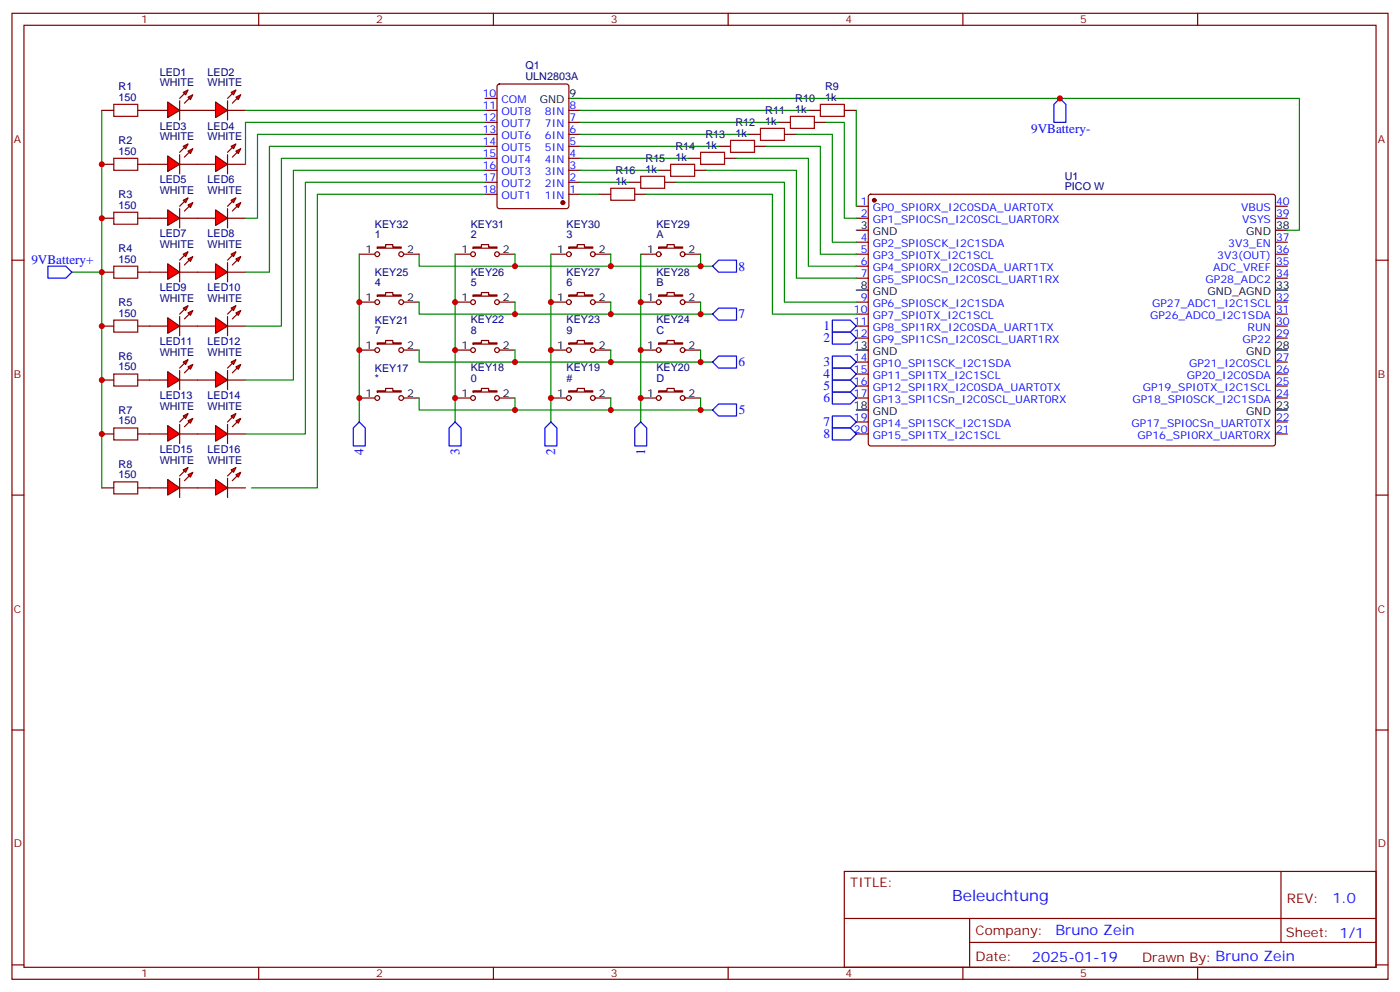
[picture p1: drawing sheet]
<svg xmlns="http://www.w3.org/2000/svg" width="412mm" height="292mm" viewBox="0 0 412 292" stroke-linecap="round" stroke-linejoin="round" font-family="sans-serif">
<g fill="none" stroke="#870000" stroke-width=".35">
<path d="M3.5 3.9h405.4v284.4h-405.4zM7.1 7.4h398.2v277.3h-398.2zM76.2 3.9v3.5M145.3 3.9v3.5M214.5 3.9v3.5M283.6 3.9v3.5M352.8 3.9v3.5M142.9 39.5h3.5M142.9 36h3.5M142.9 32.5h3.5M142.9 29h3.5M146.6 24.9l.5-.2h19.8l.6 .5 .1 35.5-.5 .7h-20l-.6-.4-.1-35.6z"/>
<path d="M167.6 39.5h3.5M167.6 36h3.5M167.6 32.5h3.5M142.9 57.2h3.5M142.9 53.7h3.5M142.9 50.1h3.5M142.9 46.6h3.5M142.9 43.1h3.5M167.6 57.2h3.5M167.6 53.7h3.5M167.6 50.1h3.5M167.6 46.6h3.5"/>
<path d="M167.6 43.1h3.5M256 57.4l.5-.2h118.8l.4 .7-.1 72.9-.6 .5-118.8-.1-.4-.6v-72.7zM3.5 76.6h3.6M252.2 60.7h3.6M252.2 64.2h3.6M252.2 71.3h3.6M252.2 74.8h3.6M252.2 78.4h3.6M375.7 60.7h3.5M375.7 64.2h3.5M375.7 71.3h3.5M375.7 74.8h3.5"/>
<path d="M375.7 78.4h3.5M405.3 76.6h3.6M252.2 81.9h3.6M252.2 88.9h3.6M252.2 92.5h3.6M252.2 96h3.6M252.2 99.5h3.6M375.7 81.9h3.5M375.7 88.9h3.5M375.7 92.5h3.5M375.7 96h3.5M375.7 99.5h3.5"/>
<path d="M252.2 106.6h3.6M252.2 110.1h3.6M252.2 113.6h3.6M252.2 117.2h3.6M375.7 106.6h3.5M375.7 110.1h3.5M375.7 113.6h3.5M375.7 117.2h3.5M252.2 124.2h3.6M252.2 127.7h3.6M375.7 124.2h3.5M375.7 127.7h3.5"/>
<path d="M3.5 145.7h3.6M405.3 145.7h3.6M3.5 214.9h3.6M405.3 214.9h3.6M248.7 256.5h156.6v28.2h-156.6zM377.3 256.5v20.9M248.7 270.4h156.5M285.6 277.4h119.6M285.6 270.4v14.1M3.5 284h3.6M76.2 284.7v3.6M145.3 284.7v3.6"/>
<path d="M214.5 284.7v3.6M283.6 284.7v3.6M352.8 284.7v3.6M405.3 284h3.6"/>
</g>
<g fill="#870000" stroke="#870000" stroke-width=".35">
<circle cx="257.5" cy="58.9" r=".53"/>
<circle cx="165.8" cy="59.7" r=".53"/>
</g>
<path d="M167.6 29h3.5M252.2 67.8h3.6M375.7 67.8h3.5M252.2 85.4h3.6M375.7 85.4h3.5M252.2 103h3.6M375.7 103h3.5M252.2 120.7h3.6M375.7 120.7h3.5" fill="none" stroke="#000" stroke-width=".35"/>
<path d="M30 32.5v111.1" fill="none" stroke="#008700" stroke-width=".35"/>
<g fill="#f00" stroke="#870000" stroke-width=".35">
<path d="M63.5 141.1l3.5 2.5-3.5 2.1z"/>
<path d="M67 140.8v5.6z"/>
</g>
<g fill="#870000" stroke="#870000" stroke-width=".35">
<path d="M67 140.1l1.4-1.4z"/>
<path d="M68.4 141.5l1.4-1.4z"/>
</g>
<g fill="#f00" stroke="#870000" stroke-width=".35">
<path d="M68.1 138.3l1.4-.7-.7 1.4z"/>
<path d="M69.5 139.7l1.4-.7-.7 1.4z"/>
</g>
<path d="M58.2 143.6h5.3M67 143.6h5.3" fill="none" stroke="#870000" stroke-width=".35"/>
<g fill="#f00" stroke="#870000" stroke-width=".35">
<path d="M49.4 141.1l3.5 2.5-3.5 2.1z"/>
<path d="M52.9 140.8v5.6z"/>
</g>
<g fill="#870000" stroke="#870000" stroke-width=".35">
<path d="M52.9 140.1l1.4-1.4z"/>
<path d="M55.7 140.1l-1.4 1.4z"/>
</g>
<g fill="#f00" stroke="#870000" stroke-width=".35">
<path d="M54 138.3l1.4-.7-.7 1.4z"/>
<path d="M55.4 139.7l1.4-.7-.7 1.4z"/>
</g>
<path d="M30 143.6h3.5M40.6 143.6h8.8M52.9 143.6h5.3" fill="none" stroke="#870000" stroke-width=".35"/>
<path d="M33.5 141.9h7.1v3.5h-7.1z" fill="none" stroke="#a10000" stroke-width=".35"/>
<g fill="#f00" stroke="#870000" stroke-width=".35">
<path d="M63.5 125.3l3.5 2.4-3.5 2.2z"/>
<path d="M67 124.9v5.7z"/>
</g>
<g fill="#870000" stroke="#870000" stroke-width=".35">
<path d="M67 124.2l1.4-1.4z"/>
<path d="M68.4 125.6l1.4-1.4z"/>
</g>
<g fill="#f00" stroke="#870000" stroke-width=".35">
<path d="M68.1 122.4l1.4-.7-.7 1.5z"/>
<path d="M69.5 123.9l1.4-.7-.7 1.4z"/>
</g>
<path d="M58.2 127.7h5.3M67 127.7h5.3" fill="none" stroke="#870000" stroke-width=".35"/>
<g fill="#f00" stroke="#870000" stroke-width=".35">
<path d="M49.4 125.3l3.5 2.4-3.5 2.2z"/>
<path d="M52.9 124.9v5.7z"/>
</g>
<g fill="#870000" stroke="#870000" stroke-width=".35">
<path d="M52.9 124.2l1.4-1.4z"/>
<path d="M55.7 124.2l-1.4 1.4z"/>
</g>
<g fill="#f00" stroke="#870000" stroke-width=".35">
<path d="M54 122.4l1.4-.7-.7 1.5z"/>
<path d="M55.4 123.9l1.4-.7-.7 1.4z"/>
</g>
<path d="M30 127.7h3.5M40.6 127.7h8.8M52.9 127.7h5.3" fill="none" stroke="#870000" stroke-width=".35"/>
<path d="M33.5 126h7.1v3.5h-7.1z" fill="none" stroke="#a10000" stroke-width=".35"/>
<g fill="#f00" stroke="#870000" stroke-width=".35">
<path d="M63.5 109.4l3.5 2.5-3.5 2.1z"/>
<path d="M67 109v5.7z"/>
</g>
<g fill="#870000" stroke="#870000" stroke-width=".35">
<path d="M67 108.3l1.4-1.4z"/>
<path d="M68.4 109.7l1.4-1.4z"/>
</g>
<g fill="#f00" stroke="#870000" stroke-width=".35">
<path d="M68.1 106.6l1.4-.7-.7 1.4z"/>
<path d="M69.5 108l1.4-.7-.7 1.4z"/>
</g>
<path d="M58.2 111.9h5.3M67 111.9h5.3" fill="none" stroke="#870000" stroke-width=".35"/>
<g fill="#f00" stroke="#870000" stroke-width=".35">
<path d="M49.4 109.4l3.5 2.5-3.5 2.1z"/>
<path d="M52.9 109v5.7z"/>
</g>
<g fill="#870000" stroke="#870000" stroke-width=".35">
<path d="M52.9 108.3l1.4-1.4z"/>
<path d="M54.3 109.7l1.4-1.4z"/>
</g>
<g fill="#f00" stroke="#870000" stroke-width=".35">
<path d="M54 106.6l1.4-.7-.7 1.4z"/>
<path d="M55.4 108l1.4-.7-.7 1.4z"/>
</g>
<path d="M30 111.9h3.5M40.6 111.9h8.8M52.9 111.9h5.3" fill="none" stroke="#870000" stroke-width=".35"/>
<path d="M33.5 110.1h7.1v3.5h-7.1z" fill="none" stroke="#a10000" stroke-width=".35"/>
<g fill="#f00" stroke="#870000" stroke-width=".35">
<path d="M63.5 93.5l3.5 2.5-3.5 2.1z"/>
<path d="M67 93.2v5.6z"/>
</g>
<g fill="#870000" stroke="#870000" stroke-width=".35">
<path d="M67 92.5l1.4-1.4z"/>
<path d="M68.4 93.9l1.4-1.4z"/>
</g>
<g fill="#f00" stroke="#870000" stroke-width=".35">
<path d="M68.1 90.7l1.4-.7-.7 1.4z"/>
<path d="M69.5 92.1l1.4-.7-.7 1.4z"/>
</g>
<path d="M58.2 96h5.3M67 96h5.3" fill="none" stroke="#870000" stroke-width=".35"/>
<g fill="#f00" stroke="#870000" stroke-width=".35">
<path d="M49.4 93.5l3.5 2.5-3.5 2.1z"/>
<path d="M52.9 93.2v5.6z"/>
</g>
<g fill="#870000" stroke="#870000" stroke-width=".35">
<path d="M52.9 92.5l1.4-1.4z"/>
<path d="M54.3 93.9l1.4-1.4z"/>
</g>
<g fill="#f00" stroke="#870000" stroke-width=".35">
<path d="M54 90.7l1.4-.7-.7 1.4z"/>
<path d="M55.4 92.1l1.4-.7-.7 1.4z"/>
</g>
<path d="M30 96h3.5M40.6 96h8.8M52.9 96h5.3" fill="none" stroke="#870000" stroke-width=".35"/>
<path d="M33.5 94.2h7.1v3.6h-7.1z" fill="none" stroke="#a10000" stroke-width=".35"/>
<g fill="#f00" stroke="#870000" stroke-width=".35">
<path d="M63.5 77.6l3.5 2.5-3.5 2.1z"/>
<path d="M67 77.3v5.6z"/>
</g>
<g fill="#870000" stroke="#870000" stroke-width=".35">
<path d="M67 76.6l1.4-1.4z"/>
<path d="M69.8 76.6l-1.4 1.4z"/>
</g>
<g fill="#f00" stroke="#870000" stroke-width=".35">
<path d="M68.1 74.8l1.4-.7-.7 1.4z"/>
<path d="M69.5 76.2l1.4-.7-.7 1.4z"/>
</g>
<path d="M58.2 80.1h5.3M67 80.1h5.3" fill="none" stroke="#870000" stroke-width=".35"/>
<g fill="#f00" stroke="#870000" stroke-width=".35">
<path d="M49.4 77.6l3.5 2.5-3.5 2.1z"/>
<path d="M52.9 77.3v5.6z"/>
</g>
<g fill="#870000" stroke="#870000" stroke-width=".35">
<path d="M52.9 76.6l1.4-1.4z"/>
<path d="M55.7 76.6l-1.4 1.4z"/>
</g>
<g fill="#f00" stroke="#870000" stroke-width=".35">
<path d="M54 74.8l1.4-.7-.7 1.4z"/>
<path d="M55.4 76.2l1.4-.7-.7 1.4z"/>
</g>
<path d="M30 80.1h3.5M40.6 80.1h8.8M52.9 80.1h5.3" fill="none" stroke="#870000" stroke-width=".35"/>
<path d="M33.5 78.4h7.1v3.5h-7.1z" fill="none" stroke="#a10000" stroke-width=".35"/>
<g fill="#f00" stroke="#870000" stroke-width=".35">
<path d="M63.5 61.8l3.5 2.4-3.5 2.2z"/>
<path d="M67 61.4v5.7z"/>
</g>
<g fill="#870000" stroke="#870000" stroke-width=".35">
<path d="M67 60.7l1.4-1.4z"/>
<path d="M69.8 60.7l-1.4 1.4z"/>
</g>
<g fill="#f00" stroke="#870000" stroke-width=".35">
<path d="M68.1 58.9l1.4-.7-.7 1.5z"/>
<path d="M69.5 60.4l1.4-.7-.7 1.4z"/>
</g>
<path d="M58.2 64.2h5.3M67 64.2h5.3" fill="none" stroke="#870000" stroke-width=".35"/>
<g fill="#f00" stroke="#870000" stroke-width=".35">
<path d="M49.4 61.8l3.5 2.4-3.5 2.2z"/>
<path d="M52.9 61.4v5.7z"/>
</g>
<g fill="#870000" stroke="#870000" stroke-width=".35">
<path d="M52.9 60.7l1.4-1.4z"/>
<path d="M55.7 60.7l-1.4 1.4z"/>
</g>
<g fill="#f00" stroke="#870000" stroke-width=".35">
<path d="M54 58.9l1.4-.7-.7 1.5z"/>
<path d="M55.4 60.4l1.4-.7-.7 1.4z"/>
</g>
<path d="M30 64.2h3.5M40.6 64.2h8.8M52.9 64.2h5.3" fill="none" stroke="#870000" stroke-width=".35"/>
<path d="M33.5 62.5h7.1v3.5h-7.1z" fill="none" stroke="#a10000" stroke-width=".35"/>
<g fill="#f00" stroke="#870000" stroke-width=".35">
<path d="M63.5 45.9l3.5 2.5-3.5 2.1z"/>
<path d="M67 45.5v5.7z"/>
</g>
<g fill="#870000" stroke="#870000" stroke-width=".35">
<path d="M67 44.8l1.4-1.4z"/>
<path d="M69.8 44.8l-1.4 1.4z"/>
</g>
<g fill="#f00" stroke="#870000" stroke-width=".35">
<path d="M68.1 43.1l1.4-.7-.7 1.4z"/>
<path d="M69.5 44.5l1.4-.7-.7 1.4z"/>
</g>
<path d="M58.2 48.4h5.3M67 48.4h5.3" fill="none" stroke="#870000" stroke-width=".35"/>
<g fill="#f00" stroke="#870000" stroke-width=".35">
<path d="M49.4 45.9l3.5 2.5-3.5 2.1z"/>
<path d="M52.9 45.5v5.7z"/>
</g>
<g fill="#870000" stroke="#870000" stroke-width=".35">
<path d="M52.9 44.8l1.4-1.4z"/>
<path d="M55.7 44.8l-1.4 1.4z"/>
</g>
<g fill="#f00" stroke="#870000" stroke-width=".35">
<path d="M54 43.1l1.4-.7-.7 1.4z"/>
<path d="M55.4 44.5l1.4-.7-.7 1.4z"/>
</g>
<path d="M30 32.5h3.5M40.6 32.5h3.5M30 48.4h3.5M40.6 48.4h8.8M52.9 48.4h5.3" fill="none" stroke="#870000" stroke-width=".35"/>
<path d="M33.5 30.7h7.1v3.6h-7.1zM33.5 46.6h7.1v3.5h-7.1z" fill="none" stroke="#a10000" stroke-width=".35"/>
<g fill="#f00" stroke="#870000" stroke-width=".35">
<path d="M63.5 30l3.5 2.5-3.5 2.1z"/>
<path d="M67 29.7v5.6z"/>
</g>
<g fill="#870000" stroke="#870000" stroke-width=".35">
<path d="M67 29l1.4-1.4z"/>
<path d="M68.4 30.4l1.4-1.4z"/>
</g>
<g fill="#f00" stroke="#870000" stroke-width=".35">
<path d="M68.1 27.2l1.4-.7-.7 1.4z"/>
<path d="M69.5 28.6l1.4-.7-.7 1.4z"/>
</g>
<path d="M58.2 32.5h5.3M67 32.5h5.3" fill="none" stroke="#870000" stroke-width=".35"/>
<g fill="#f00" stroke="#870000" stroke-width=".35">
<path d="M49.4 30l3.5 2.5-3.5 2.1z"/>
<path d="M52.9 29.7v5.6z"/>
</g>
<g fill="#870000" stroke="#870000" stroke-width=".35">
<path d="M52.9 29l1.4-1.4z"/>
<path d="M54.3 30.4l1.4-1.4z"/>
</g>
<g fill="#f00" stroke="#870000" stroke-width=".35">
<path d="M54 27.2l1.4-.7-.7 1.4z"/>
<path d="M55.4 28.6l1.4-.7-.7 1.4z"/>
</g>
<g fill="none" stroke="#870000" stroke-width=".35">
<path d="M44.1 32.5h5.3M52.9 32.5h5.3M220.5 39.5h3.5M229.3 36h3.5M231.1 39.5h3.5M238.1 32.5h3.6M239.9 36h3.5M248.7 32.5h3.5M176.4 57.2h3.5M185.2 53.7h3.5M187 57.2h3.5M194 50.1h3.6"/>
<path d="M195.8 53.7h3.5M202.8 46.6h3.6M204.6 50.1h3.5M211.7 43.1h3.5M213.4 46.6h3.6M222.2 43.1h3.6M105.8 74.8h4.6M111.1 72.7h2.5v-.7h2.1v.7h2.5v.4h-7.1zM118.9 74.8h4.6M134.1 74.8h4.5M139.3 72.7h2.5v-.7h2.1v.7h2.5v.4h-7.1zM147.1 74.8h4.6"/>
<path d="M162.3 74.8h4.6M167.6 72.7h2.4v-.7h2.2v.7h2.4v.4h-7zM175.3 74.8h4.6M188.7 74.8h4.6M194 72.7h2.5v-.7h2.1v.7h2.5v.4h-7.1zM201.8 74.8h4.6M105.8 88.9h4.6M111.1 86.8h2.5v-.7h2.1v.7h2.5v.4h-7.1zM118.9 88.9h4.6M134.1 88.9h4.5M139.3 86.8h2.5v-.7h2.1v.7h2.5v.4h-7.1zM147.1 88.9h4.6"/>
<path d="M162.3 88.9h4.6M167.6 86.8h2.4v-.7h2.2v.7h2.4v.4h-7zM175.3 88.9h4.6M188.7 88.9h4.6M194 86.8h2.5v-.7h2.1v.7h2.5v.4h-7.1zM201.8 88.9h4.6M105.8 103h4.6M105.8 117.2h4.6M111.1 100.9h2.5v-.7h2.1v.7h2.5v.4h-7.1zM111.1 115h2.5v-.7h2.1v.7h2.5v.4h-7.1zM118.9 103h4.6M118.9 117.2h4.6"/>
<path d="M134.1 103h4.5M134.1 117.2h4.5M139.3 100.9h2.5v-.7h2.1v.7h2.5v.4h-7.1zM139.3 115h2.5v-.7h2.1v.7h2.5v.4h-7.1zM147.1 103h4.6M147.1 117.2h4.6M162.3 103h4.6M162.3 117.2h4.6M167.6 100.9h2.4v-.7h2.2v.7h2.4v.4h-7zM167.6 115h2.4v-.7h2.2v.7h2.4v.4h-7zM175.3 103h4.6M175.3 117.2h4.6"/>
<path d="M188.7 103h4.6M188.7 117.2h4.6M194 100.9h2.5v-.7h2.1v.7h2.5v.4h-7.1zM194 115h2.5v-.7h2.1v.7h2.5v.4h-7.1zM201.8 103h4.6M201.8 117.2h4.6"/>
<circle cx="111.1" cy="74.8" r=".71"/>
<circle cx="118.2" cy="74.8" r=".71"/>
<circle cx="139.3" cy="74.8" r=".71"/>
<circle cx="146.4" cy="74.8" r=".71"/>
<circle cx="167.6" cy="74.8" r=".71"/>
<circle cx="174.6" cy="74.8" r=".71"/>
<circle cx="194" cy="74.8" r=".71"/>
<circle cx="201.1" cy="74.8" r=".71"/>
<circle cx="111.1" cy="88.9" r=".71"/>
<circle cx="118.2" cy="88.9" r=".71"/>
<circle cx="139.3" cy="88.9" r=".71"/>
<circle cx="146.4" cy="88.9" r=".71"/>
<circle cx="167.6" cy="88.9" r=".71"/>
<circle cx="174.6" cy="88.9" r=".71"/>
<circle cx="194" cy="88.9" r=".71"/>
<circle cx="201.1" cy="88.9" r=".71"/>
<circle cx="111.1" cy="117.2" r=".71"/>
<circle cx="111.1" cy="103" r=".71"/>
<circle cx="118.2" cy="117.2" r=".71"/>
<circle cx="118.2" cy="103" r=".71"/>
<circle cx="139.3" cy="117.2" r=".71"/>
<circle cx="139.3" cy="103" r=".71"/>
<circle cx="146.4" cy="117.2" r=".71"/>
<circle cx="146.4" cy="103" r=".71"/>
<circle cx="167.6" cy="117.2" r=".71"/>
<circle cx="167.6" cy="103" r=".71"/>
<circle cx="174.6" cy="117.2" r=".71"/>
<circle cx="174.6" cy="103" r=".71"/>
<circle cx="194" cy="117.2" r=".71"/>
<circle cx="194" cy="103" r=".71"/>
<circle cx="201.1" cy="117.2" r=".71"/>
<circle cx="201.1" cy="103" r=".71"/>
</g>
<g fill="none" stroke="#008700" stroke-width=".35">
<path d="M72.3 32.5h70.6M142.9 36h-70.6v12.4M142.9 39.5h-67.1v24.7h-3.5M171.1 29h211.7v38.8h-3.6M171.1 32.5h67M171.1 36h58.2M171.1 39.5h49.4M234.6 39.5h10.6v31.8h7M243.4 36h5.3v28.2h3.5M252.2 32.5v28.2M142.9 43.1h-63.5v37h-7.1M142.9 46.6h-60v49.4h-10.6"/>
<path d="M142.9 50.1h-56.5v61.8h-14.1M142.9 53.7h-52.9v74h-17.7M142.9 57.2h-49.4v86.4h-19.4M171.1 43.1h40.6M171.1 46.6h31.7M171.1 50.1h22.9M171.1 53.7h14.1M171.1 57.2h5.3M190.5 57.2h37v35.3h24.7M199.3 53.7h31.8v35.2h21.1M208.1 50.1h26.5v31.8h17.6M217 46.6h21.1v31.8h14.1"/>
<path d="M225.8 43.1h15.9v31.7h10.5M105.8 74.8v49.4M123.5 74.8v3.6h82.9v-3.6M134.1 74.8v49.4M151.7 74.8v3.6M162.3 74.8v49.4M179.9 74.8v3.6M188.7 74.8v49.4M206.4 78.4h3.5M21.2 80.1h8.8M123.5 88.9v3.6h86.4M151.7 88.9v3.6"/>
<path d="M179.9 88.9v3.6M206.4 88.9v3.6M123.5 103v3.6h86.4M123.5 117.2v3.5h86.4M151.7 103v3.6M151.7 117.2v3.5M179.9 103v3.6M179.9 117.2v3.5M206.4 103v3.6M206.4 117.2v3.5"/>
</g>
<g fill="none" stroke="#00f" stroke-width=".35">
<path d="M312.2 29l1.8 1.7v5.3h-3.6v-5.3zM14.1 78.4h5.3l1.8 1.7-1.8 1.8h-5.3zM209.9 78.4l1.8-1.8h5.3v3.5h-5.3zM209.9 92.5l1.8-1.8h5.3v3.5h-5.3zM245.2 94.2h5.3l1.7 1.8-1.7 1.8h-5.3zM245.2 97.8h5.3l1.7 1.7-1.7 1.8h-5.3zM209.9 106.6l1.8-1.8h5.3v3.5h-5.3zM245.2 104.8h5.3l1.7 1.8-1.7 1.7h-5.3zM245.2 108.3h5.3l1.7 1.8-1.7 1.8h-5.3zM245.2 111.9h5.3l1.7 1.7-1.7 1.8h-5.3zM245.2 115.4h5.3l1.7 1.8-1.7 1.7h-5.3zM104.1 126l1.7-1.8 1.8 1.8v5.3h-3.5z"/>
<path d="M134.1 124.2l1.7 1.8v5.3h-3.5v-5.3zM162.3 124.2l1.7 1.8v5.3h-3.5v-5.3zM188.7 124.2l1.8 1.8v5.3h-3.5v-5.3zM209.9 120.7l1.8-1.8h5.3v3.5h-5.3zM245.2 122.4h5.3l1.7 1.8-1.7 1.8h-5.3zM245.2 126h5.3l1.7 1.7-1.7 1.8h-5.3z"/>
</g>
<path d="M224 37.8h7.1v3.5h-7.1zM232.8 34.3h7.1v3.5h-7.1zM241.7 30.7h7v3.6h-7zM179.9 55.4h7.1v3.5h-7.1zM188.7 51.9h7.1v3.5h-7.1zM197.6 48.4h7v3.5h-7zM206.4 44.8h7v3.6h-7zM215.2 41.3h7v3.5h-7z" fill="none" stroke="#a10000" stroke-width=".35"/>
<g fill="#c00">
<circle cx="30" cy="48.4" r=".88"/>
<circle cx="30" cy="64.2" r=".88"/>
<circle cx="30" cy="80.1" r=".88"/>
<circle cx="30" cy="96" r=".88"/>
<circle cx="30" cy="111.9" r=".88"/>
<circle cx="30" cy="127.7" r=".88"/>
<circle cx="105.8" cy="88.9" r=".88"/>
<circle cx="105.8" cy="103" r=".88"/>
<circle cx="151.7" cy="78.4" r=".88"/>
<circle cx="179.9" cy="78.4" r=".88"/>
<circle cx="206.4" cy="78.4" r=".88"/>
<circle cx="151.7" cy="120.7" r=".88"/>
<circle cx="179.9" cy="120.7" r=".88"/>
<circle cx="206.4" cy="120.7" r=".88"/>
<circle cx="206.4" cy="106.6" r=".88"/>
<circle cx="179.9" cy="106.6" r=".88"/>
<circle cx="151.7" cy="106.6" r=".88"/>
<circle cx="151.7" cy="92.5" r=".88"/>
<circle cx="179.9" cy="92.5" r=".88"/>
<circle cx="206.4" cy="92.5" r=".88"/>
<circle cx="134.1" cy="88.9" r=".88"/>
<circle cx="134.1" cy="103" r=".88"/>
<circle cx="134.1" cy="117.2" r=".88"/>
<circle cx="162.3" cy="88.9" r=".88"/>
<circle cx="162.3" cy="103" r=".88"/>
<circle cx="162.3" cy="117.2" r=".88"/>
<circle cx="188.7" cy="88.9" r=".88"/>
<circle cx="188.7" cy="103" r=".88"/>
<circle cx="188.7" cy="117.2" r=".88"/>
<circle cx="105.8" cy="117.2" r=".88"/>
<circle cx="312.2" cy="29" r=".88"/>
</g>
<text font-size="4.6" fill="#00f" x="280.5" y="265.3">Beleuchtung</text>
<g font-size="4.2" fill="#00f">
<text x="392.5" y="265.8">1.0</text>
<text x="310.9" y="275.3">Bruno Zein</text>
<text x="304" y="283.1">2025-01-19</text>
</g>
<g font-size="3.9" fill="#00f">
<text x="303.7" y="39">9VBattery-</text>
<text x="9.2" y="77.8">9VBattery+</text>
<text x="217.6" y="79.6">8</text>
<text x="217.6" y="93.7">7</text>
<text x="242.5" y="97.2">1</text>
<text x="242.5" y="100.8">2</text>
<text x="217.6" y="107.8">6</text>
<text x="242.5" y="107.8">3</text>
<text x="242.5" y="111.4">4</text>
<text x="242.5" y="114.9">5</text>
<text x="242.5" y="118.4">6</text>
<text x="217.7" y="122">5</text>
<text x="242.5" y="125.5">7</text>
<text x="242.5" y="129">8</text>
<text x="107.1" y="133.9" transform="rotate(-90 107.1 133.9)">4</text>
<text x="135.3" y="133.9" transform="rotate(-90 135.3 133.9)">3</text>
<text x="163.5" y="133.9" transform="rotate(-90 163.5 133.9)">2</text>
<text x="190" y="133.9" transform="rotate(-90 190 133.9)">1</text>
</g>
<g font-size="3.9" fill="#800">
<text x="250.5" y="261.1">TITLE:</text>
<text x="379.1" y="265.8">REV:</text>
<text x="287.4" y="275.3">Company:</text>
<text x="378.7" y="275.9">Sheet: 1/1</text>
<text x="287.4" y="283">Date:</text>
<text x="336.4" y="283.1">Drawn By: Bruno Zein</text>
</g>
<g font-size="3.2" fill="#800">
<text x="41.6" y="6.9">1</text>
<text x="110.8" y="6.9">2</text>
<text x="179.9" y="6.9">3</text>
<text x="249.1" y="6.9">4</text>
<text x="318.2" y="6.9">5</text>
<text x="4.1" y="42">A</text>
<text x="405.9" y="42">A</text>
<text x="4.1" y="111.2">B</text>
<text x="405.9" y="111.2">B</text>
<text x="4.1" y="180.3">C</text>
<text x="405.9" y="180.3">C</text>
<text x="4.1" y="249.4">D</text>
<text x="405.9" y="249.4">D</text>
<text x="41.6" y="287.7">1</text>
<text x="110.8" y="287.7">2</text>
<text x="179.9" y="287.7">3</text>
<text x="249.1" y="287.7">4</text>
<text x="318.2" y="287.7">5</text>
</g>
<g font-size="3.2" fill="#000080">
<text x="47" y="22.3">LED1</text>
<text x="61.1" y="22.3">LED2</text>
<text x="154.8" y="23.7">ULN2803A</text>
<text x="154.8" y="20.5">Q1</text>
<text x="34.9" y="29.7">150</text>
<text x="34.9" y="26.5">R1</text>
<text x="47" y="25.4">WHITE</text>
<text x="61.1" y="25.4">WHITE</text>
<text x="243.1" y="29.7">1k</text>
<text x="243.1" y="26.6">R9</text>
<text x="225.4" y="33.7">R11</text>
<text x="234.3" y="33.2">1k</text>
<text x="234.3" y="30.1">R10</text>
<text x="47" y="41.3">WHITE</text>
<text x="47" y="38.1">LED3</text>
<text x="61.1" y="41.3">WHITE</text>
<text x="61.1" y="38.1">LED4</text>
<text x="207.8" y="40.7">R13</text>
<text x="216.6" y="40.3">1k</text>
<text x="216.6" y="37.2">R12</text>
<text x="225.4" y="36.7">1k</text>
<text x="34.9" y="45.5">150</text>
<text x="34.9" y="42.4">R2</text>
<text x="190.2" y="47.8">R15</text>
<text x="199" y="47.3">1k</text>
<text x="199" y="44.2">R14</text>
<text x="207.8" y="43.8">1k</text>
<text x="181.3" y="51.3">R16</text>
<text x="190.2" y="50.8">1k</text>
<text x="313.6" y="52.9">U1</text>
<text x="34.9" y="58.2">R3</text>
<text x="47" y="57.2">WHITE</text>
<text x="47" y="54">LED5</text>
<text x="61.1" y="57.2">WHITE</text>
<text x="61.1" y="54">LED6</text>
<text x="181.3" y="54.4">1k</text>
<text x="313.6" y="55.9">PICO W</text>
<text x="34.9" y="61.4">150</text>
<text x="47" y="69.9">LED7</text>
<text x="61.1" y="69.9">LED8</text>
<text x="110.4" y="70.2">1</text>
<text x="110.4" y="67.1">KEY32</text>
<text x="138.7" y="70.2">2</text>
<text x="138.7" y="67">KEY31</text>
<text x="166.9" y="70.2">3</text>
<text x="166.9" y="67">KEY30</text>
<text x="193.3" y="70.2">A</text>
<text x="193.3" y="67">KEY29</text>
<text x="34.9" y="77.3">150</text>
<text x="34.9" y="74.1">R4</text>
<text x="47" y="73.1">WHITE</text>
<text x="61.1" y="73.1">WHITE</text>
<text x="110.4" y="81.2">KEY25</text>
<text x="138.7" y="81.1">KEY26</text>
<text x="166.9" y="81.1">KEY27</text>
<text x="193.3" y="81.1">KEY28</text>
<text x="34.9" y="90">R5</text>
<text x="47" y="88.9">WHITE</text>
<text x="47" y="85.8">LED9</text>
<text x="61.1" y="88.9">WHITE</text>
<text x="61.1" y="85.8">LED10</text>
<text x="110.4" y="84.3">4</text>
<text x="138.7" y="84.3">5</text>
<text x="166.9" y="84.3">6</text>
<text x="193.3" y="84.3">B</text>
<text x="34.9" y="93.2">150</text>
<text x="110.4" y="95.3">KEY21</text>
<text x="138.7" y="95.2">KEY22</text>
<text x="166.9" y="95.2">KEY23</text>
<text x="193.3" y="95.2">KEY24</text>
<text x="47" y="101.6">LED11</text>
<text x="61.1" y="101.6">LED12</text>
<text x="110.4" y="98.4">7</text>
<text x="138.7" y="98.4">8</text>
<text x="166.9" y="98.4">9</text>
<text x="193.3" y="98.4">C</text>
<text x="34.9" y="105.9">R6</text>
<text x="47" y="104.8">WHITE</text>
<text x="61.1" y="104.8">WHITE</text>
<text x="34.9" y="109">150</text>
<text x="110.4" y="112.5">*</text>
<text x="110.4" y="109.4">KEY17</text>
<text x="138.7" y="112.5">0</text>
<text x="138.7" y="109.3">KEY18</text>
<text x="166.9" y="112.5">#</text>
<text x="166.9" y="109.3">KEY19</text>
<text x="193.3" y="112.5">D</text>
<text x="193.3" y="109.3">KEY20</text>
<text x="47" y="117.5">LED13</text>
<text x="61.1" y="117.5">LED14</text>
<text x="34.9" y="124.9">150</text>
<text x="34.9" y="121.7">R7</text>
<text x="47" y="120.7">WHITE</text>
<text x="61.1" y="120.7">WHITE</text>
<text x="34.9" y="137.6">R8</text>
<text x="47" y="136.6">WHITE</text>
<text x="47" y="133.4">LED15</text>
<text x="61.1" y="136.6">WHITE</text>
<text x="61.1" y="133.4">LED16</text>
<text x="34.9" y="140.8">150</text>
</g>
<g font-size="3.2" fill="#00f">
<text x="142.2" y="28.6">10</text>
<text x="142.2" y="32.1">11</text>
<text x="142.2" y="35.7">12</text>
<text x="147.7" y="30.4">COM</text>
<text x="147.7" y="33.9">OUT8</text>
<text x="160.5" y="33.9">8IN</text>
<text x="167.7" y="35.7">7</text>
<text x="167.7" y="32.1">8</text>
<text x="142.2" y="39.2">13</text>
<text x="147.7" y="37.4">OUT7</text>
<text x="147.7" y="41">OUT6</text>
<text x="160.5" y="41">6IN</text>
<text x="160.5" y="37.4">7IN</text>
<text x="167.7" y="39.2">6</text>
<text x="142.2" y="42.7">14</text>
<text x="142.2" y="46.2">15</text>
<text x="147.7" y="44.5">OUT5</text>
<text x="160.5" y="44.5">5IN</text>
<text x="167.7" y="46.2">4</text>
<text x="167.7" y="42.7">5</text>
<text x="142.2" y="49.8">16</text>
<text x="142.2" y="53.3">17</text>
<text x="147.7" y="48">OUT4</text>
<text x="147.7" y="51.5">OUT3</text>
<text x="160.5" y="51.5">3IN</text>
<text x="160.5" y="48">4IN</text>
<text x="167.7" y="53.3">2</text>
<text x="167.7" y="49.8">3</text>
<text x="142.2" y="56.8">18</text>
<text x="147.7" y="55.1">OUT2</text>
<text x="147.7" y="58.6">OUT1</text>
<text x="160.5" y="58.6">1IN</text>
<text x="160.5" y="55.1">2IN</text>
<text x="167.7" y="56.8">1</text>
<text x="253.6" y="60.4">1</text>
<text x="253.6" y="63.9">2</text>
<text x="257.1" y="62.1">GP0_SPI0RX_I2C0SDA_UART0TX</text>
<text x="257.1" y="65.7">GP1_SPI0CSn_I2C0SCL_UART0RX</text>
<text x="365.6" y="62.1">VBUS</text>
<text x="365.9" y="65.7">VSYS</text>
<text x="375.9" y="63.9">39</text>
<text x="375.9" y="60.4">40</text>
<text x="253.6" y="70.9">4</text>
<text x="375.9" y="70.9">37</text>
<text x="253.6" y="74.5">5</text>
<text x="253.6" y="78">6</text>
<text x="257.1" y="72.7">GP2_SPI0SCK_I2C1SDA</text>
<text x="257.1" y="76.2">GP3_SPI0TX_I2C1SCL</text>
<text x="358.5" y="76.2">3V3(OUT)</text>
<text x="361.8" y="72.7">3V3_EN</text>
<text x="375.9" y="78">35</text>
<text x="375.9" y="74.5">36</text>
<text x="253.6" y="81.5">7</text>
<text x="257.1" y="79.8">GP4_SPI0RX_I2C0SDA_UART1TX</text>
<text x="257.1" y="83.3">GP5_SPI0CSn_I2C0SCL_UART1RX</text>
<text x="355.1" y="83.3">GP28_ADC2</text>
<text x="357.4" y="79.8">ADC_VREF</text>
<text x="375.9" y="81.5">34</text>
<text x="253.6" y="88.6">9</text>
<text x="375.9" y="88.6">32</text>
<text x="251.6" y="92.1">10</text>
<text x="251.6" y="95.6">11</text>
<text x="257.1" y="90.3">GP6_SPI0SCK_I2C1SDA</text>
<text x="257.1" y="93.9">GP7_SPI0TX_I2C1SCL</text>
<text x="338.8" y="93.9">GP26_ADC0_I2C1SDA</text>
<text x="339.4" y="90.3">GP27_ADC1_I2C1SCL</text>
<text x="375.9" y="95.6">30</text>
<text x="375.9" y="92.1">31</text>
<text x="251.6" y="99.2">12</text>
<text x="257.1" y="97.4">GP8_SPI1RX_I2C0SDA_UART1TX</text>
<text x="257.1" y="100.9">GP9_SPI1CSn_I2C0SCL_UART1RX</text>
<text x="366" y="100.9">GP22</text>
<text x="367.5" y="97.4">RUN</text>
<text x="375.9" y="99.2">29</text>
<text x="251.6" y="106.2">14</text>
<text x="257.1" y="108">GP10_SPI1SCK_I2C1SDA</text>
<text x="350.2" y="108">GP21_I2C0SCL</text>
<text x="375.9" y="106.2">27</text>
<text x="251.6" y="109.7">15</text>
<text x="251.6" y="113.3">16</text>
<text x="257.1" y="111.5">GP11_SPI1TX_I2C1SCL</text>
<text x="349.6" y="111.5">GP20_I2C0SDA</text>
<text x="375.9" y="113.3">25</text>
<text x="375.9" y="109.7">26</text>
<text x="251.6" y="116.8">17</text>
<text x="257.1" y="115">GP12_SPI1RX_I2C0SDA_UART0TX</text>
<text x="257.1" y="118.6">GP13_SPI1CSn_I2C0SCL_UART0RX</text>
<text x="333.6" y="118.6">GP18_SPI0SCK_I2C1SDA</text>
<text x="336.7" y="115">GP19_SPI0TX_I2C1SCL</text>
<text x="375.9" y="116.8">24</text>
<text x="251.6" y="123.9">19</text>
<text x="257.1" y="125.6">GP14_SPI1SCK_I2C1SDA</text>
<text x="333.3" y="125.6">GP17_SPI0CSn_UART0TX</text>
<text x="375.9" y="123.9">22</text>
<text x="251.6" y="127.4">20</text>
<text x="257.1" y="129.2">GP15_SPI1TX_I2C1SCL</text>
<text x="335.1" y="129.2">GP16_SPI0RX_UART0RX</text>
<text x="375.9" y="127.4">21</text>
</g>
<g font-size="3.2">
<text x="167.7" y="28.6">9</text>
<text x="159" y="30.4">GND</text>
<text x="253.6" y="67.4">3</text>
<text x="257.1" y="69.2">GND</text>
<text x="367.1" y="69.2">GND</text>
<text x="375.9" y="67.4">38</text>
<text x="107.7" y="74.5">1</text>
<text x="119.9" y="74.5">2</text>
<text x="135.9" y="74.5">1</text>
<text x="148.2" y="74.5">2</text>
<text x="164.1" y="74.5">1</text>
<text x="176.4" y="74.5">2</text>
<text x="190.6" y="74.5">1</text>
<text x="202.8" y="74.5">2</text>
<text x="107.7" y="88.6">1</text>
<text x="119.9" y="88.6">2</text>
<text x="135.9" y="88.6">1</text>
<text x="148.2" y="88.6">2</text>
<text x="164.1" y="88.6">1</text>
<text x="176.4" y="88.6">2</text>
<text x="190.6" y="88.6">1</text>
<text x="202.8" y="88.6">2</text>
<text x="253.6" y="85.1">8</text>
<text x="257.1" y="86.8">GND</text>
<text x="355.7" y="86.8">GND_AGND</text>
<text x="375.9" y="85.1">33</text>
<text x="107.7" y="102.7">1</text>
<text x="119.9" y="102.7">2</text>
<text x="135.9" y="102.7">1</text>
<text x="148.2" y="102.7">2</text>
<text x="164.1" y="102.7">1</text>
<text x="176.4" y="102.7">2</text>
<text x="190.6" y="102.7">1</text>
<text x="202.8" y="102.7">2</text>
<text x="251.6" y="102.7">13</text>
<text x="257.1" y="104.5">GND</text>
<text x="367.1" y="104.5">GND</text>
<text x="375.9" y="102.7">28</text>
<text x="107.7" y="116.8">1</text>
<text x="119.9" y="116.8">2</text>
<text x="135.9" y="116.8">1</text>
<text x="148.2" y="116.8">2</text>
<text x="164.1" y="116.8">1</text>
<text x="176.4" y="116.8">2</text>
<text x="190.6" y="116.8">1</text>
<text x="202.8" y="116.8">2</text>
<text x="251.6" y="120.3">18</text>
<text x="257.1" y="122.1">GND</text>
<text x="367.1" y="122.1">GND</text>
<text x="375.9" y="120.3">23</text>
</g>
</svg>
